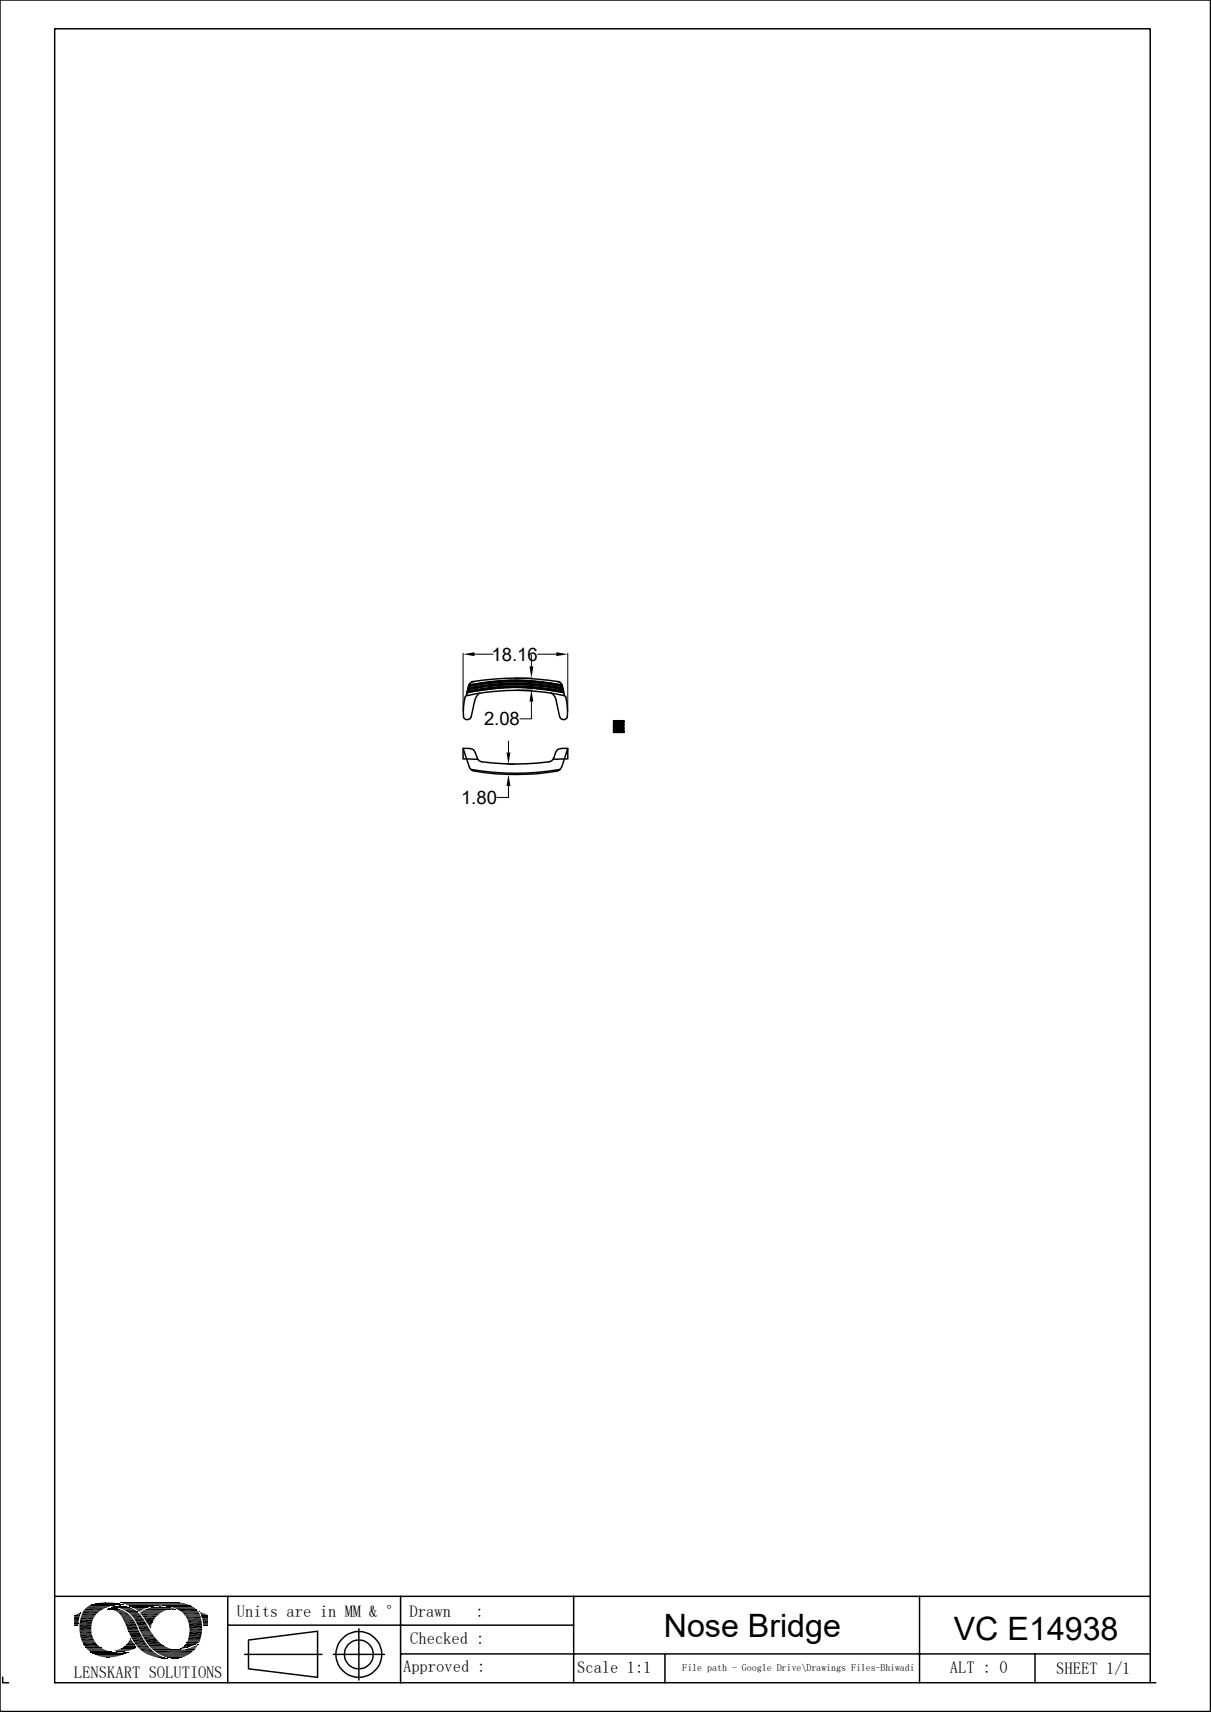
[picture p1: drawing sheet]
<svg xmlns="http://www.w3.org/2000/svg" width="210mm" height="297mm" viewBox="0 0 210 297" stroke-linecap="round" stroke-linejoin="round" font-family="sans-serif">
<g fill="none" stroke="#000" stroke-width=".25">
<path d="M0 0h209.9v296.9h-209.9zM81.1 119.9l-.1 .1M81.3 119.4l-.1 .1M81.3 119.9l-.2 .2M81.5 118.8l-.3 .3M81.5 119.3l-.3 .3M81.5 119.8l-.2 .3M81.7 118.8l-.3 .2M81.7 119.3l-.3 .2M81.7 119.8l-.2 .3M81.9 118.7l-.2 .3M82 119.3l-.3 .2"/>
<path d="M82 119.8l-.3 .2M82.1 118.7l-.2 .3M82.2 119.2l-.3 .3M82.2 119.7l-.3 .3M82.3 118.7l-.2 .2M82.4 119.2l-.3 .2M82.4 119.7l-.3 .2M82.5 118.6l-.2 .3M82.6 119.1l-.3 .3M82.6 119.6l-.3 .3M82.8 118.6l-.3 .3M82.8 119.1l-.3 .3"/>
<path d="M82.8 119.6l-.3 .2M83 118.6l-.3 .2M83 119.1l-.2 .2M83 119.6l-.2 .2M83.2 118.5l-.3 .3M83.2 119l-.2 .3M83.2 119.5l-.2 .3M83.4 118.5l-.3 .2M83.4 119l-.2 .3M83.4 119.5l-.2 .3M83.6 118.5l-.2 .2M83.6 119l-.2 .2"/>
<path d="M83.7 119.5l-.3 .2M83.8 118.4l-.2 .3M83.8 119l-.2 .2M83.9 119.5l-.3 .2M84 118.4l-.2 .3M84 118.9l-.2 .3M84.1 119.4l-.3 .3M84.2 118.4l-.3 .2M84.2 118.9l-.2 .2M84.2 119.4l-.2 .2M84.4 118.4l-.2 .2M84.5 118.9l-.3 .2"/>
<path d="M84.5 119.4l-.3 .2M84.6 118.3l-.2 .3M84.6 118.8l-.2 .3M84.7 119.3l-.3 .3M84.8 118.3l-.2 .3M84.8 118.8l-.2 .3M84.9 119.3l-.3 .3M85 118.3l-.2 .2M85 118.8l-.2 .2M85 119.3l-.2 .2M85.2 118.3l-.2 .2M85.3 118.8l-.3 .2"/>
<path d="M85.3 119.3l-.3 .2M85.4 118.2l-.2 .3M85.4 118.7l-.2 .3M85.5 119.3l-.3 .2M85.6 118.2l-.2 .3M85.6 118.7l-.2 .3M85.6 119.3l-.2 .2M85.8 118.2l-.2 .2M85.8 118.7l-.2 .3M85.9 119.2l-.3 .3M86 118.2l-.2 .2M86 118.7l-.2 .3"/>
<path d="M86.1 119.2l-.3 .3M86.2 118.2l-.2 .2M86.2 118.7l-.2 .2M86.2 119.2l-.2 .2M86.4 118.2l-.3 .2M86.4 118.7l-.2 .2M86.4 119.2l-.2 .2M86.6 118.2l-.2 .2M86.6 118.7l-.2 .2M86.6 119.2l-.2 .2M86.8 118.2l-.3 .2M86.8 118.7l-.2 .2"/>
<path d="M86.8 119.1l-.2 .3M87 118.1l-.3 .3M87 118.6l-.3 .3M87 119.1l-.2 .3M87.2 118.1l-.3 .2M87.2 118.6l-.2 .2M87.2 119.1l-.2 .2M87.3 118.1l-.2 .2M87.4 118.6l-.3 .2M87.4 119.1l-.2 .2M87.5 118.1l-.2 .2M87.5 118.6l-.2 .2"/>
<path d="M87.6 119.1l-.3 .2M87.7 118.1l-.2 .2M87.8 118.6l-.3 .2M87.8 119.1l-.3 .2M87.9 118.1l-.2 .2M87.9 118.6l-.2 .2M88 119.1l-.3 .2M88.1 118.1l-.3 .2M88.1 118.6l-.2 .2M88.1 119.1l-.2 .2M88.3 118l-.2 .3M88.3 118.5l-.2 .3"/>
<path d="M88.3 119l-.2 .3M88.5 118l-.3 .3M88.5 118.5l-.2 .3M88.5 119l-.2 .3M88.6 118l-.2 .2M88.6 118.5l-.2 .2M88.7 119l-.2 .3M88.8 118l-.2 .2M88.9 118.5l-.3 .2M88.9 119l-.3 .3M89 118l-.2 .2M89 118.5l-.2 .2"/>
<path d="M89.1 119l-.3 .3M89.2 118.7l.2-.2 2.8 .2 2.7 .3 2.7 .4M89.2 118l-.2 .2M89.2 118.5l-.2 .2M89.2 119.3l.2-.3 2.8 .2 5.5 .7M89.2 119l-.2 .3M89.4 118l-.2 .2M89.4 117.6l-3.7 .2-3.6 .4-.5 .3-.3 .5M89.4 119l-2.8 .2-5.6 .7M89.4 118.5l-4.1 .3-4.1 .6M89.4 118.2l-4.1 .3-4.1 .6M89.4 118l-4.1 .2-4 .6"/>
<path d="M89.4 119.3l2.8 .1 5.6 .8M89.4 118.7l4.2 .3 4.1 .6M89.4 118.2l4.1 .3 4 .6M89.4 118l4.1 .2 4 .6M89.4 117.6l3.6 .2 3.7 .4M89.5 118l-.2 .2M89.6 119l-.2 .3-2.8 .1-5.6 .8M89.6 118.5l-.2 .2-4.2 .3-4.1 .6M89.7 118l-.2 .2M89.7 118.5l-.2 .2M89.7 119l-.2 .3M89.9 118l-.2 .2"/>
<path d="M89.9 118.5l-.2 .2M89.9 119l-.2 .3M90 118l-.2 .2M90.1 118.5l-.2 .2M90.1 119l-.2 .3M90.2 118l-.2 .2M90.3 118.5l-.3 .2M90.3 119l-.3 .3M90.4 118l-.2 .2M90.4 118.5l-.2 .2M90.4 119l-.1 .3M90.6 118.1l-.2 .1"/>
<path d="M90.6 118.6l-.2 .1M90.6 119.1l-.2 .2M90.7 118.1l-.1 .2M90.8 118.6l-.2 .2M90.8 119.1l-.2 .2M90.9 118.1l-.2 .2M90.9 118.6l-.2 .2M90.9 119.1l-.1 .2M91.1 118.1l-.2 .2M91.1 118.6l-.2 .2M91.1 119.1l-.2 .2M91.2 118.1l-.2 .2"/>
<path d="M91.3 118.6l-.2 .2M91.3 119.1l-.2 .2M91.4 118.1l-.2 .2M91.4 118.6l-.2 .2M91.4 119.1l-.2 .2M91.6 118.1l-.2 .2M91.6 118.6l-.2 .2M91.6 119.1l-.2 .2M91.7 118.1l-.2 .2M91.8 118.6l-.2 .2M91.8 119.1l-.2 .2M91.9 118.1l-.2 .2"/>
<path d="M91.9 118.6l-.2 .2M91.9 119.1l-.2 .2M92.1 118.2l-.2 .1M92.1 118.7l-.2 .1M92.1 119.2l-.2 .1M92.2 118.2l-.2 .2M92.2 118.7l-.2 .2M92.3 119.2l-.2 .2M92.4 118.2l-.2 .2M92.4 118.7l-.2 .2M92.5 119.2l-.3 .2M92.5 118.2l-.1 .2"/>
<path d="M92.6 118.7l-.2 .2M92.6 119.2l-.2 .2M92.7 118.2l-.2 .2M92.8 118.7l-.3 .2M92.8 119.2l-.2 .2M92.9 118.2l-.2 .2M92.9 118.7l-.2 .2M92.9 119.2l-.2 .2M93 118.2l-.2 .2M93 118.7l-.1 .2M93.1 119.3l-.2 .1M93.2 118.2l-.2 .2"/>
<path d="M93.2 118.7l-.2 .3M93.3 119.3l-.3 .2M93.4 118.2l-.2 .2M93.4 118.7l-.2 .3M93.4 119.3l-.2 .2M93.5 118.3l-.2 .1M93.6 118.8l-.3 .2M93.6 119.3l-.2 .2M93.7 118.3l-.2 .2M93.7 118.8l-.2 .2M93.7 119.3l-.2 .2M93.9 118.3l-.3 .2"/>
<path d="M93.9 118.8l-.2 .2M93.9 119.3l-.2 .2M94 118.3l-.2 .2M94 118.8l-.2 .2M94 119.3l-.1 .2M94.1 118.3l-.1 .2M94.2 118.9l-.2 .1M94.2 119.4l-.2 .1M94.3 118.4l-.2 .1M94.3 118.9l-.2 .2M94.4 119.4l-.3 .2M94.5 118.4l-.2 .2"/>
<path d="M94.5 118.9l-.2 .2M94.5 119.4l-.2 .2M94.6 118.4l-.2 .2M94.7 118.9l-.3 .2M94.7 119.4l-.2 .2M94.8 118.4l-.2 .2M94.8 118.9l-.2 .2M94.8 119.4l-.1 .2M95 118.4l-.3 .2M95 119l-.2 .1M95 119.5l-.2 .1M95.1 118.4l-.2 .3"/>
<path d="M95.1 119l-.2 .2M95.1 119.5l-.1 .2M95.3 118.5l-.2 .2M95.3 119l-.2 .2M95.3 119.5l-.2 .2M95.4 118.5l-.2 .2M95.4 119l-.1 .2M95.5 119.5l-.2 .2M95.5 118.5l-.1 .2M95.6 119l-.2 .2M95.6 119.5l-.2 .3M95.7 118.5l-.2 .2"/>
<path d="M95.7 119.1l-.2 .2M95.8 119.6l-.2 .2M95.9 118.6l-.2 .1M95.9 119.1l-.2 .2M95.9 119.6l-.2 .2M96 118.6l-.2 .2M96.1 119.1l-.3 .2M96.1 119.6l-.2 .2M96.2 118.6l-.2 .2M96.2 119.1l-.2 .2M96.2 119.6l-.2 .2M96.3 118.7l-.2 .1"/>
<path d="M96.4 119.2l-.2 .1M96.4 119.7l-.2 .1M96.5 118.7l-.2 .2M96.5 119.2l-.2 .2M96.5 119.7l-.1 .2M96.6 118.7l-.2 .2M96.6 119.2l-.1 .2M96.6 119.7l-.1 .2M96.7 118.2l.5 .3 .3 .5M96.8 118.7l-.2 .2M96.8 119.3l-.2 .1M96.8 119.8l-.2 .1"/>
<path d="M96.9 118.7l-.2 .3M96.9 119.3l-.1 .2M97 119.8l-.2 .2M97.1 118.8l-.2 .2M97.1 119.3l-.2 .2M97.1 119.8l-.2 .2M97.2 118.8l-.2 .2M97.2 119.3l-.1 .2M97.3 119.8l-.2 .2M97.4 118.8l-.2 .2M97.4 119.3l-.2 .2M97.4 119.8l-.2 .3"/>
<path d="M97.5 118.9l-.1 .1M97.5 119l.4 1.6M97.5 119v.1M97.5 119.4l-.1 .1M97.6 119.9l-.2 .2M97.6 119.5l-.1 .1M97.7 119.9l-.2 .2M80.3 129.8l1.1 3.3 .3 .4 .5 .3M80.6 121l-.2 1.7v1.7l.2 .3 .3 .1M80.9 124.8h.3M80.9 120.6l.4-1.6-.4 1.7-.3 .2M80.9 120.7a39 39 0 0 1 17 0"/>
<path d="M81.5 129.8h-1.2v1.9h2.5M81.5 129.9l.6 .1 .3 .6a1.77 1.77 0 0 0 .9 1.5 41.3 41.3 0 0 0 11.9 .1M81.6 133.5a45.1 45.1 0 0 0 15.6 0M82.2 133.8a44.2 44.2 0 0 0 14.4 0M82.3 121.6l-.6 2.8-.2 .3-.3 .1M83.2 120.2l-.6 .6-.3 .8M95.6 120.2l.6 .6 .2 .6 .7 3M97.1 124.4l.2 .3 .3 .1M97.3 129.8h1.2v1.9h-2.5M97.3 129.9l-.6 .1-.3 .6a1.77 1.77 0 0 1-.9 1.5l-.3 .1M97.4 133.1l-.3 .4-.5 .3M97.6 124.8h.3"/>
<path d="M97.7 120.1h.1M97.9 120.6l.3 .3M98.1 121l.3 1.7v1.7l-.2 .3-.3 .1M98.5 129.8l-1.1 3.3M106.6 125l-.2 .1M106.7 125l-.3 .3M106.9 125l-.5 .5M107.1 125l-.7 .7M107.3 125l-.9 .9M107.4 125l-1 1M107.6 125l-1.2 1.2M107.8 125l-1.4 1.4"/>
<path d="M107.9 125.4l-1.5 1.5M107.9 125.9l-1.2 1.2M107.9 126.5l-.6 .6M107.9 125.6l-1.5 1.5M107.9 126.1l-1 1M107.9 125l-1.5 1.6M107.9 126.6l-.5 .5M108.1 125.6l-1.5 1.5M108.1 126.1l-1 1M108.1 125l-1.7 1.7M108.1 126.6l-.5 .5M108.2 126.6v.5"/>
<path d="M108.2 125v.4M108.2 125.1l-.3 .3M108.2 125.3l-.1 .1M108.2 125.6l-.3 .3M108.2 125.8l-.1 .1M108.2 126.2l-.2 .2M108.2 126.4h.1M108.2 126.7l-.4 .4M108.2 126.9l-.2 .2M9.5 276.9h190M14.3 279.7h2.8M39.5 276.9v15"/>
<path d="M69.5 276.9v15M99.5 276.9v15M159.5 276.9v15M.5 291v.9h1M13.8 283.3h2.1M14.5 285.5h2.6M24.2 286.1h2.1M24.4 280.1h3.2M24.6 283.8h2.1M24.8 284h2.1M25.7 285.4h2.7M32.5 281.1h2.4"/>
<path d="M32.6 281.3h2.4M32.9 282.7h2.2M39.5 281.9h60M42.4 287h13.4M43.1 284.5l12-1.5v8l-12-1.5zM57.8 287h8.9M62.2 282.6v8.9M69.5 286.9h130M115.3 287v5M179.5 286.9v5M199.5 291.9v-286.9h-190v286.9h190.9"/>
<circle cx="62.2" cy="287" r="2.51"/>
<circle cx="62.2" cy="287" r="4"/>
</g>
<g fill="none" stroke="#000" stroke-width=".17">
<path d="M80.3 113.3v10.1M82.3 113.5h3.2M89.5 117.6h2.8M89.5 119.7h2.8M92.2 113.6v2M93.3 113.5h3.2M98.5 113.3v10.1M88 132.6h1.3M88 134.4h1.3M88.2 136.4v1.9h-2.1M88.2 128.6v2M92.2 121.7v3h-2"/>
<path d="M108.2 125h-1.8v2.1h1.8M108.2 125.4h-.3v.2h.3v.3h-.3v.2h.3v.3h-.3v.2h.3M14.3 279.9h2.5M14.5 279.4h3M14.9 279h3.4M15.2 278.7h3.9M15.4 278.6h4.1M15.5 278.5h4.2M15.9 278.4h5.5M15.9 278.4h5.4M16 278.3h5.2M16.2 278.3h4.8"/>
<path d="M16.4 278.2h4.3M16.6 278.2h3.9M17 278.1h3.1M17.1 278.1h2.9M18.5 279.2h2.2M18.7 279.2h2.1M19.3 278.8h3.1M19.3 278.8h3M19.3 278.8h3.2M19.4 278.7h2.7M19.7 278.7h2.2M20.1 278.5h-4.5"/>
<path d="M20.1 278.9h2.7M20.8 279h2M20.8 279.1h2.4M20.9 278h9.8M20.9 278h10.3M20.9 278.1h10.6M21.1 278.1h10.9M21.1 278.4h-5.4M21.4 278.2h10.8M21.5 278.3h10.9M21.8 278.3h10.7M21.8 278.4h10.9"/>
<path d="M22 278.4h10.9M22.1 278.5h11M22.4 278.6h10.7M22.4 278.6h5M22.5 278.6h4.4M22.5 278.7h4.2M22.8 278.8h3.2M23 278.9h2.6M23.2 279h2.2M24.3 279.8h3.7M24.3 279.8h3.6M24.3 279.9h3.5"/>
<path d="M24.4 279.7h3.8M24.6 279.6h3.6M24.6 279.5h4M24.8 279.4h3.9M24.9 279.3h4.2M25.2 279.2h4.2M25.5 279.1h4.8M25.7 278.8l-2.8 .1M25.7 279h4.4M25.8 279h4.2M26.1 278.9h3.6M26.3 278.9h3.2"/>
<path d="M26.6 278.8h2.6M26.8 278.8h2.2M28.2 278.6h5M28.9 278.6h4.3M28.9 278.7h4.5M29.6 278.8h4M29.9 278.9h3.8M30.2 279h3.7M30.4 279.2h-5.1M30.6 279.1h3.4M30.7 279.2h3.4M31.4 279.7h3.1"/>
<path d="M31.6 279.8h2.9M13.8 282.3h2M13.8 282.8h2M13.8 283h2M13.8 283.1h2M13.8 283.5h2.1M13.9 281h2.2M14 280.5h2.4M14 284.2h2.2M14.2 284.7h2.2M14.5 285.3h2.3M14.9 285.8h2.6"/>
<path d="M14.9 285.9h2.7M14.9 285.9h2.8M15 286h2.8M15.1 286.1h3M15.2 286.3h3.3M15.4 286.4h3.1M15.5 286.4h3.5M15.6 286.6h3.8M15.7 286.6h3.7M15.7 286.6h4.2M15.8 286.7h4.4M15.8 286.7h5.3"/>
<path d="M15.9 286.8h6.2M16.1 286.9h5.8M16.1 286.9h5.7M16.2 287h5.5M16.4 287h5.1M16.5 287.1h4.8M16.6 287.1h4.5M16.9 287.3h4M17.2 287.3h3.2M17.4 287.4h2.9M19.8 286.4h2.7M19.8 286.4h2.4"/>
<path d="M20 286.3h2.6M20.2 286.2h2.7M20.6 286.2h2.5M20.7 286.1h2.6M21 286h2.4M21 285.9h2.6M21.4 285.7h2.2M21.5 285.7h2.1M21.5 285.6h2.1M23.6 285.8h-2.3M24.6 280.2h2.7M24.9 280.6h2.1"/>
<path d="M25 286.8h2.1M25.6 287.1h2M25.6 285.2h2.4M25.9 285.5h2.5M25.9 285.6h2.7M26 285.7h2.8M26.1 285.8h3M26.2 285.9h3.1M26.3 286h3.3M26.4 286.1h3.4M26.4 286.1h3.7M26.5 286.2h4.1"/>
<path d="M26.5 286.2h4.7M26.6 286.3h7.1M26.6 286.3h7M27.1 286.7h6.1M27.3 286.9h5.7M27.5 286.9h5.4M27.5 287h5.4M27.7 287.1h5M28 287.2h4.4M28.3 287.3h3.9M28.5 287.5h3.5M29 287.5h2.6"/>
<path d="M29.1 287.6h2.5M31.2 286.2h2.5M31.9 280.1h2.7M32 280.2h2.7M32 280.3h2.7M32.1 280.4h2.7M32.2 280.4h2.6M32.2 280.5h2.6M32.4 280.9h2.5M32.4 284.8h2.2M32.4 284.9h2.2M32.4 284.9h2.1"/>
<path d="M32.4 285h2.1M32.5 284.7h2.2M32.6 284.6h2.1M32.6 284.7h2.1M32.6 284.5h2.1M32.7 281.5h2.3M32.7 283.9h2.2M32.9 282.5h2.2"/>
</g>
<g fill="#000">
<path d="M80.3 113.5l2-.3v.6zM91.8 115.6h.7l-.3 2zM96.5 113.2l2 .3-2 .3zM87.8 130.6h.7l-.3 2zM88.2 134.4l.3 2h-.7zM92.2 119.7l.3 2h-.7zM13.4 280l.4-.1 .1 .1zM13.8 279.9h.2l-.1 .1zM13.8 279.9h.2zM17.8 278h1.6zM18.2 278h1.2zM18.6 279.1h2z"/>
<path d="M18.7 279.1h1.9zM18.8 279.1h1.7zM18.8 279.1h1.6zM18.9 279.1h1.5zM19 279.1h1zM18.9 279.1h1.2zM19 279.1h1.1zM19.1 279.1h.9zM19.1 279.2l1.9 .1zM19.1 279.1h.8zM19.3 279.1h.6zM19.5 279.3l1.8 .1z"/>
<path d="M19.3 279.1h.5zM19.6 279l.2 .1zM19.6 279h.1zM19.7 279.4h1.6zM19.9 279.4l1.7 .2h-1.4zM19.9 279.4h1.4l.3 .2zM20 278.7h1.8zM20 278.7h1.7zM20.1 278.6l1.6 .1zM20.2 279.6l1.7 .1h-1.5zM20.2 279.6h1.4l.3 .1zM20.1 278.6h1.4z"/>
<path d="M20.4 278.6h1.1zM20.4 279.7l1.6 .1zM20.5 279.8l1.8 .2h-1.5zM20.5 279.8h1.5l.3 .2zM20.7 278.6h.3zM20.4 278.6h.8zM20.7 278.6h.5zM21.1 278.4h.3zM21.3 279.2h1.9zM22 279.5l1.8 .1zM22.1 279.6h1.7zM22.1 279.6l1.8 .1z"/>
<path d="M22.2 279.7l1.9 .2h-1.7zM22.2 279.7h1.7l.2 .2zM22.4 279.9l1.9 .2h-1.7zM22.4 279.9h1.7l.2 .2zM23.2 279h1.9zM23.3 279l1.8 .1zM23.4 279.1h1.6zM23.4 279.1h1.7zM23.5 279.1h1.4zM23.5 279.1h1.5zM23.5 279.1l1.3 .1zM23.6 279.2l.9 .2h-.7z"/>
<path d="M23.6 279.2h1.2l-.3 .2zM23.8 279.4h.6zM23.8 279.4h.7zM23.9 279.4l.4 .2zM23.9 279.4h.5l-.1 .2zM24.1 279.6l.1 .1zM24.1 279.6h.2zM27.1 278.8h1.9zM27.1 278.8h1.8zM27.7 278.8h1.2zM27.7 278.8h.7zM29.9 279.2h.5z"/>
<path d="M30 279.2h.4zM30.3 279.2h.1zM30.4 278h.2zM34.7 279.7h.1zM34.7 279.7l.4 .1h-.4zM34.7 279.7l.4 .1zM34.7 279.8l.8 .2h-.7zM34.7 279.8l.8 .2zM34.8 280l1.1 .1h-1.1zM34.8 280h.7l.4 .1zM12.9 280.2h.9zM12.9 280.2l.9 .1z"/>
<path d="M12.9 280.3l.9 .1h-.9zM12.9 280.3h.9v.1zM12.9 280.4l.8 .4h-.8zM12.9 280.4h.9l-.1 .4zM12.9 280.8h.8zM12.9 280.8l.7 .5h-.7zM12.9 280.8h.8l-.1 .5zM12.9 281.3l.7 .4h-.7zM12.9 281.3h.7v.4zM12.9 281.7h.7zM12.9 281.7l.7 .2h-.7zM12.9 281.7h.7v.2z"/>
<path d="M12.9 281.9h.7zM12.9 281.9h.6zM12.9 281.9l.6 .1zM13 280.2h.9zM13.2 280.1l.7 .1zM13.2 280.1h.7zM13.4 280h.5zM13.8 282.3l2 .4h-2zM13.8 282.3h2v.4zM17.8 287.4l1.8 .1zM17.8 287.4h1.9zM17.9 287.5h1.1z"/>
<path d="M17.9 287.5h1.7zM18.4 287.5h.6zM18.6 287.5h.4zM19.9 286.4l1.9 .1zM19.9 286.4h2zM20.1 286.5h1.4zM20.1 286.5h1.7zM20.2 286.5h1.1zM20.2 286.5h1.3zM20.5 286.5h.7zM20.5 286.5h.8zM20.8 280l1.7 .2h-1.5z"/>
<path d="M20.8 280h1.5l.2 .2zM20.8 286.5h.3zM20.8 286.5h.4zM20.9 286.5h.2zM21 280.2l1.7 .3h-1.6zM21 280.2h1.5l.2 .3zM21.1 280.5h1.7zM21.2 280.5l1.7 .2h-1.7zM21.2 280.5h1.6l.1 .2zM21.2 280.7l1.8 .1h-1.7zM21.2 280.7h1.7l.1 .1zM21.3 280.8l1.8 .2h-1.7z"/>
<path d="M21.3 280.8h1.7l.1 .2zM21.4 281l1.8 .1zM21.4 281.1l1.9 .2h-1.8zM21.4 281.1h1.8l.1 .2zM21.1 286.7h1zM21.4 286.7h.8zM21.5 286.7h.7zM21.5 281.3l1.9 .1zM21.6 281.4l1.9 .3h-1.8zM21.6 281.4h1.8l.1 .3zM21.6 285.6l2 .1zM21.6 285.6h1.9z"/>
<path d="M21.7 281.7l2 .5h-1.8zM21.7 281.7h1.8l.2 .5zM21.7 285.5l1.8 .1zM21.7 286.7h.5zM21.7 285.5h1.8zM21.8 285.5h1.7zM21.8 286.7h.4zM21.9 286.7h.3zM21.9 282.2l2.1 .5h-1.9zM21.9 282.2h1.8l.3 .5zM21.9 285.3h1.4zM21.9 285.3l1.6 .2h-1.7z"/>
<path d="M21.9 285.3h1.4l.2 .2zM22.1 286.6h.2zM22.1 282.7l1.9 .1zM22.1 286.6h.3zM22.2 282.8l1.9 .1zM22.2 282.9l1.9 .1zM22.2 284.9l.9 .1zM22.2 285l1.1 .3h-1.4zM22.2 285h.9l.2 .3zM22.3 283h1.8zM22.3 283l1.9 .2h-1.8zM22.3 283h1.8l.1 .2z"/>
<path d="M22.4 283.2l2.3 .9h-1.9zM22.4 283.2h1.8l.5 .9zM22.4 284.7l.7 .2h-.9zM22.4 284.7h.5l.2 .2zM22.5 284.6l.4 .1h-.5zM22.5 284.6h.3l.1 .1zM22.6 284.4h.1zM22.6 284.4l.2 .2h-.3zM22.6 284.4l.2 .2zM22.6 280.1l1.9 .2h-1.6zM22.6 280.1h1.7l.2 .2zM22.9 280.3l1.8 .4h-1.5z"/>
<path d="M22.9 280.3h1.6l.2 .4zM23.2 280.7l1.6 .1zM23.2 280.8l1.9 .4h-1.6zM23.2 280.8h1.6l.3 .4zM23.5 281.2l1.6 .1zM23.5 281.3l2 .7h-1.6zM23.5 281.3h1.6l.4 .7zM23.9 282l1.7 .2h-1.6zM23.9 282h1.6l.1 .2zM24 282.2l1.9 .5h-1.7zM24 282.2h1.6l.3 .5zM24.2 282.7l1.9 .3h-1.8z"/>
<path d="M24.2 282.7h1.7l.2 .3zM24.3 283l1.9 .1zM24.4 283.1l1.8 .1zM24.4 283.2l1.9 .1zM24.5 283.3h1.8zM24.5 283.3l1.9 .1zM24.6 283.4l1.9 .1h-1.9zM24.6 283.4h1.8l.1 .1zM24.6 283.5l1.9 .1zM24.9 280.6l2 .1zM25 280.7l1.6 .4h-1.4zM25 280.7h1.9l-.3 .4z"/>
<path d="M25.1 284.4l2.5 .5h-2.2zM25.1 284.4h2l.5 .5zM25.2 281.1l1.2 .4h-.9zM25.2 281.1h1.4l-.2 .4zM25.3 286.9l2 .1h-1.7zM25.3 286.9h1.8l.2 .1zM25.5 281.5h.9zM25.5 281.5l.7 .4h-.5zM25.5 281.5h.9l-.2 .4zM25.7 281.9l.5 .2h-.4zM25.7 281.9h.5v.2zM25.8 282.1l.4 .1h-.3z"/>
<path d="M25.8 282.1h.4v.1zM25.9 282.2l.3 .3zM25.9 282.2h.3v.3zM26.1 282.5l.1 .1zM26.1 287.2l1.7 .1zM26.3 287.3l1.9 .2h-1.2zM26.3 287.3h1.5l.4 .2zM27 287.5h1.3zM27.1 287.5l1.4 .1zM27.6 287.6h1zM27.6 287.6l1.1 .1zM27.8 287.7h1.1z"/>
<path d="M28 287.7h.9zM28.1 287.7h.9zM28.5 287.7h.5zM28.7 287.7h.3zM28.8 287.7h.2zM29.1 287.5l2 .2h-1.4zM29.7 287.7h1.3zM29.7 287.7h1.4zM30 287.7h.8zM30 287.7h1zM30.1 287.7h.4zM30.1 287.7h.7z"/>
<path d="M30.2 287.7h.3zM31.3 286h.2zM31.3 286h.3zM31.3 286h.4zM31.4 286h.5zM31.4 286l.2-.2 .3 .2zM31.6 285.8h.8l-.5 .2zM31.6 285.8h.9zM31.6 285.8h1zM31.6 285.8h.8zM31.7 285.8h.9zM31.7 285.8h1z"/>
<path d="M31.9 286.2h1.8zM32 285.5l.7 .3h-1zM32 285.5h1.3l-.6 .3zM32 285.5h1.3zM32 285.5h1.4zM32.1 286.1h1.7zM32.2 286.1h1.6zM32.2 285.2h1.8zM32.2 285.2l1.2 .3h-1.4zM32.2 285.2h1.8l-.6 .3zM32.3 285l1.9 .1zM32.3 285h2z"/>
<path d="M32.3 285.1l1.7 .1h-1.8zM32.3 285.1h1.9l-.2 .1zM32.3 286.1h1.5zM32.4 285h2zM32.4 284.9l2 .1h-2zM32.6 286h1.3zM32.7 281.6l2.3 .5h-2.2zM32.7 281.6h2.3v.5zM32.7 284l2 .5h-2.1zM32.7 284h2.1l-.1 .5zM32.8 286h1.1zM32.9 283l2.1 .5h-2.2z"/>
<path d="M32.9 283h2.1v.5zM32.9 285.9h1.1zM33.1 285.8h.9zM33.3 285.8h.7zM33.4 285.7h.7zM33.4 285.7l.2-.1 .5 .1zM33.6 285.6h.5v.1zM33.6 285.6l.4-.1 .1 .1zM34 285.5h.2l-.1 .1zM34 285.5l.2-.1v.1zM34.2 285.4h.1l-.1 .1zM34.2 285.4l.1-.1z"/>
<path d="M34.8 280.1l1.2 .1zM34.9 280.2h1.1zM34.9 280.2h1.2zM34.9 280.2l1.2 .1zM34.9 280.3l1.2 .1h-1.1zM34.9 280.3h1.2v.1zM35 280.4h1.1zM35 280.4l1.1 .2h-1zM35 280.4h1.1v.2zM35.1 280.6h1zM35.1 280.6l1 .1zM35.1 280.7l1 .1z"/>
<path d="M35.1 280.8l1 .3h-1zM35.1 280.8h1v.3zM35.1 281.1h1zM35.1 281.1l1 .5h-.9zM35.1 281.1h1v.5zM35.2 281.6l.9 .2h-.9zM35.2 281.6h.9v.2zM35.2 281.8l.9 .2h-.8zM35.2 281.8h.9v.2zM35.3 282h.8zM35.4 282h.7zM35.5 282l.6 .1z"/>
<path d="M35.9 282.1h.2z"/>
</g>
<g fill="none" stroke="#000" stroke-width=".21">
<path d="M14.4 279.5h3M15 278.8h3.9M31.7 279.9h2.9M13.8 281.5h2.2M13.8 281.7h2.1M14.1 280.4h2.4M14.2 284.9h2.4M14.7 285.7h2.7M23.5 285.4h2.1M24 285.9h2M24.4 286.4h2.1M24.7 286.6h2.1"/>
<path d="M24.9 284.2h2.2M32.9 282.9h2.1"/>
</g>
<path d="M14.6 279.2h3.5M30.9 279.4h3.4M13.9 284h2.2M14.1 280.1h2.7M14.4 285.2h2.4M22.8 284.2h2M25.4 285h2.5M32.8 283.7h2.2" fill="none" stroke="#000" stroke-width=".34"/>
<path d="M21.4 279.4h2.3M13.9 283.7h2.1M22.9 284.5h2.2M23.1 284.8h2.1M23.3 285.1h2.1M23.7 285.6h2.2M24.7 280.4h2.6M26.7 286.5h6.8M32.3 280.6h2.5" fill="none" stroke="#000" stroke-width=".3"/>
<path d="M13.8 281.2h2.3M13.9 280.8h2.4M14.1 284.5h2.2" fill="none" stroke="#000" stroke-width=".38"/>
<path d="M13.8 282h2.1M32.8 282.3h2.3" fill="none" stroke="#000" stroke-width=".42"/>
<g font-size="5.6">
<text x="115.1" y="283.9">Nose Bridge</text>
<text x="165.4" y="284.5">VC E14938</text>
</g>
<g font-size="3.2">
<text x="85.3" y="114.6">18.16</text>
<text x="83.9" y="125.8">2.08</text>
<text x="80" y="139.5">1.80</text>
</g>
<g font-size="2.9">
<text x="41.1" y="280.6">Units are in MM &amp; °</text>
<text x="71" y="280.6">Drawn</text>
<text x="82.5" y="280.6">:</text>
<text x="71.1" y="285.2">Checked :</text>
<text x="12.8" y="291.1">LENSKART SOLUTIONS</text>
<text x="69.9" y="290.1">Approved :</text>
<text x="100.1" y="290.3">Scale 1:1</text>
<text x="164.7" y="290.3">ALT : 0</text>
<text x="183.2" y="290.4">SHEET 1/1</text>
</g>
<text font-size="1.7" x="118.3" y="289.9">File path - Google Drive\Drawings Files-Bhiwadi</text>
</svg>
